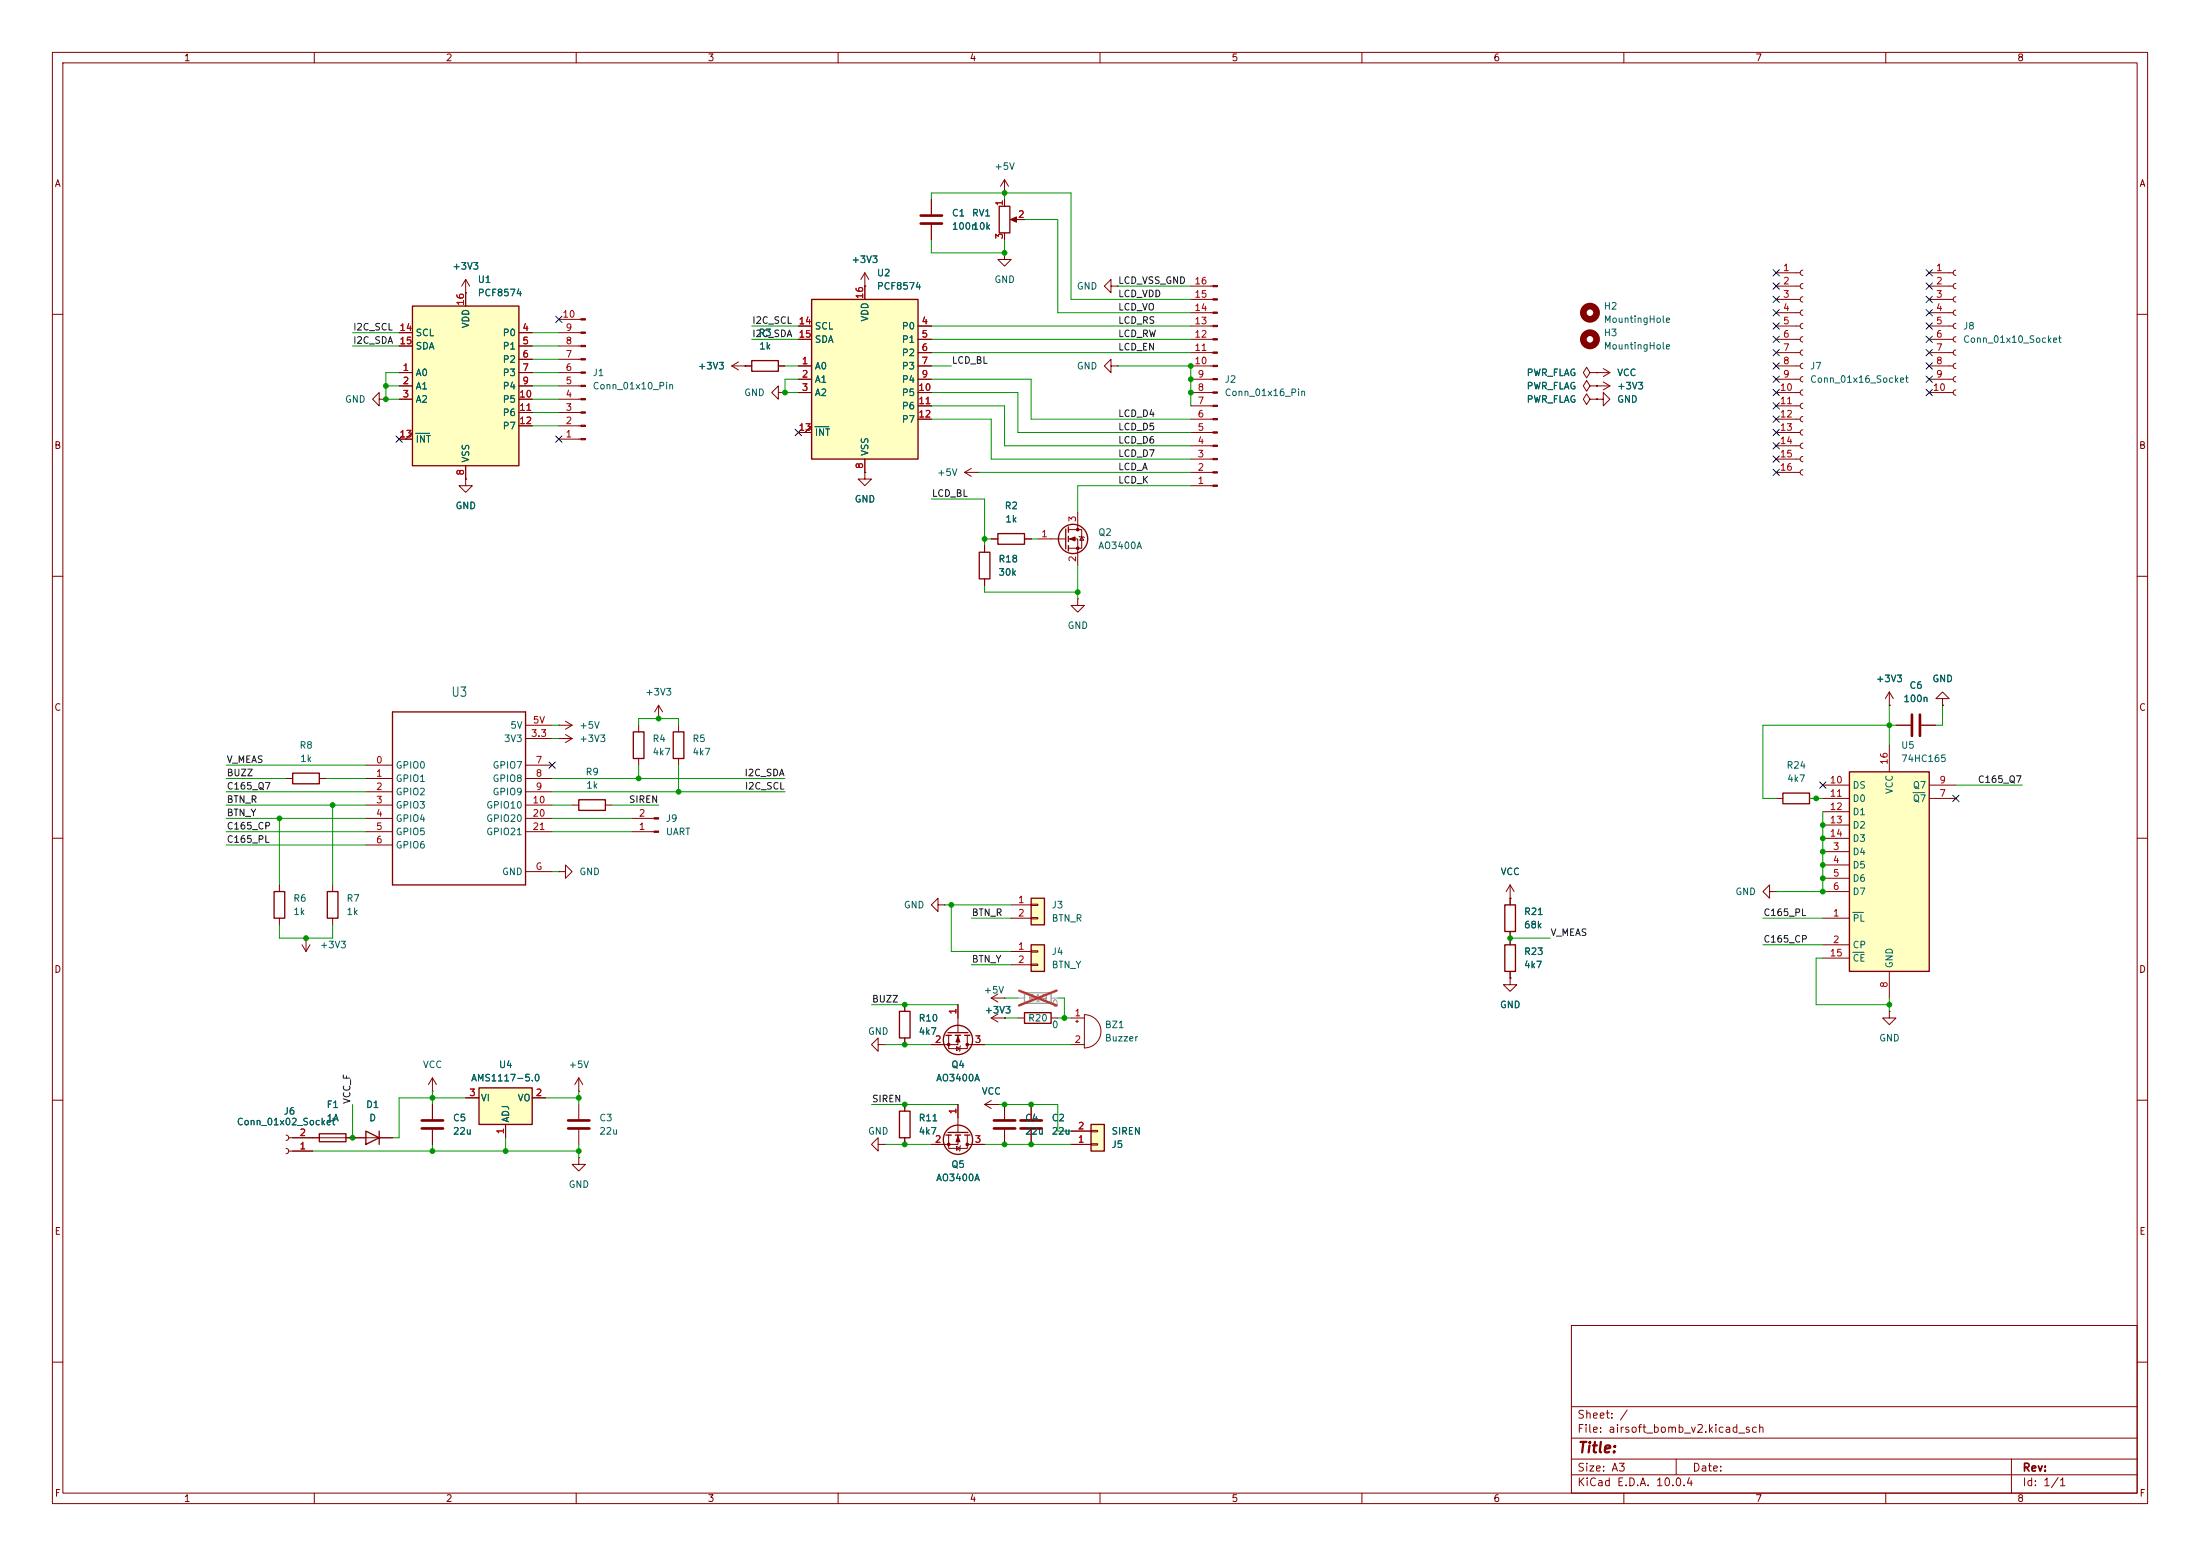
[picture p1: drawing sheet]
<svg xmlns="http://www.w3.org/2000/svg" width="420mm" height="297mm" viewBox="0 0 420 297" stroke-linecap="round" stroke-linejoin="round" font-family="sans-serif">
<g fill="none" stroke="#840000" stroke-width=".19">
<path d="M10 10h400v277h-400zM12 12h396v273h-396zM60 10v2M110 10v2M160 10v2M210 10v2M260 10v2M310 10v2M360 10v2M10 60h2M408 60h2M10 110h2"/>
<path d="M408 110h2M10 160h2M408 160h2M10 210h2M408 210h2M300 253h108v32h-108zM10 260h2M300 278.5h108M300 274.5h108M300 268.5h108M320 278.5v3M384 278.5v6.5"/>
<path d="M408 260h2M60 285v2M110 285v2M160 285v2M210 285v2M260 285v2M300 281.5h108M310 285v2M360 285v2"/>
</g>
<path d="M208.3 214.6h2.5v5.1h-2.5z" fill="#ffffc2"/>
<path d="M287.3 172.7h2v5.1h-2zM208.3 214.6h2.5v5.1h-2.5z" fill="none" stroke="#840000" stroke-width=".25"/>
<g fill="none" stroke="#840000" stroke-width=".19">
<path d="M88.9 91.4v1.3h1.3l-1.3 1.3-1.3-1.3h1.3M88.9 91.4h.1M288.3 171.5h.1M288.3 168.9l-.8 1.3M288.3 168.9l.8 1.3M288.3 168.9v3.8M288.3 177.8v1.3M360.7 193v1.3h1.2l-1.2 1.3-1.3-1.3h1.3M360.7 193h.1M204.5 218.4h3.8M204.5 215.9h3.8M208.3 218.3h1.2v.3h-1.2z"/>
<path d="M208.3 215.8h1.2v.2h-1.2z"/>
</g>
<path d="M78.7 58.4h20.4v30.5h-20.4z" fill="#ffffc2"/>
<g fill="none" stroke="#840000" stroke-width=".25">
<path d="M78.7 58.4h20.4v30.5h-20.4zM180.6 197.6h1M181 197.1h3.8M182.4 197.6h1M184.1 197.6h1.1M287.3 180.3h2v5.1h-2zM171.7 212.1h2v5.1h-2zM180.6 216.7h1M181 216.2h3.8M182.4 216.7h1M184.1 216.7h1.1"/>
<circle cx="182.9" cy="198.5" r="2.79"/>
<circle cx="182.9" cy="217.6" r="2.79"/>
</g>
<g fill="none" stroke="#840000" stroke-width=".19">
<path d="M88.9 55.9h.1M88.9 53.3v5.1M88.9 53.3l-.8 1.3M88.9 53.3l.8 1.3M72.4 76.2v-1.3l-1.3 1.3 1.3 1.3v-1.3h1.3M73.7 76.2h.1M76.2 71.1h2.5M76.2 73.7h2.5M76.2 76.2h2.5M76.2 63.5h2.5M76.2 66h2.5M99.1 71.1h2.5"/>
<path d="M99.1 73.7h2.5M99.1 76.2h2.5M99.1 63.5h2.5M99.1 66h2.5M99.1 68.6h2.5M99.1 78.7h2.5M76.2 83.8h2.5M78.7 82.6l-1.2 1.2M88.9 88.9v2.5M99.1 81.3h2.5M58.4 179.1h.1M58.4 179.1v2.5"/>
<path d="M288.3 179.1v1.2M57.7 180.3l.7 1.3M59.2 180.3l-.8 1.3M181.1 197.6v2.6h3.6v-2.6M182.6 199.8l.7 .4-.7 .3zM182.9 197.6v1.8h-5.1M182.9 191.8v5.3M183.4 199.6l-.3 1.1M184.7 199.4h3.3M204.5 194.3h2.5M204.5 199.4h2.5M205.4 194.9h.5"/>
<path d="M205.6 194.7v.5M207 193.7a3.2 3.2 0 0 1 3.2 3.2 3.2 3.2 0 0 1-3.2 3.1zM288.3 185.4v1.3M167.6 218.4v-1.2l-1.2 1.2 1.2 1.3v-1.3h1.3M168.9 218.4h.1M172.7 210.8v1.3M172.7 217.2v1.2M181.1 216.7v2.5h3.6v-2.5M182.6 218.8l.7 .4-.7 .4zM182.9 216.7v1.7h-5.1M182.9 210.8v5.4M183.4 218.7l-.3 1"/>
<path d="M184.7 218.4h3.3M188 210.8l1.2 .8M188 210.8h2.5M189.2 210.1l-1.2 .7M190.5 210.8h.1M191.8 210.8v2.8M191.8 215.6v2.8M196.8 210.8v2.8M196.8 215.6v2.8"/>
</g>
<path d="M79.4 82.7h2.6" fill="none" stroke="#006464" stroke-width=".19"/>
<path d="M189.7 213.9h4.1M189.7 215.4h4.1M194.8 213.9h4.1M194.8 215.4h4.1" fill="none" stroke="#840000" stroke-width=".51"/>
<g fill="#840000" stroke="#840000" stroke-width=".19">
<path d="M182.9 197.9l.4 1h-.8z"/>
<path d="M182.9 216.9l.4 1h-.8z"/>
<circle cx="184.7" cy="199.4" r=".25"/>
<circle cx="181.1" cy="199.4" r=".25"/>
<circle cx="184.7" cy="218.4" r=".25"/>
<circle cx="181.1" cy="218.4" r=".25"/>
</g>
<path d="M196.8 180.3h2.6v5.1h-2.6z" fill="#ffffc2"/>
<path d="M186.9 105.4h2.1v5.1h-2.1zM190.5 101.9h5.1v2h-5.1zM196.8 180.3h2.6v5.1h-2.6z" fill="none" stroke="#840000" stroke-width=".25"/>
<g fill="none" stroke="#840000" stroke-width=".19">
<path d="M212.1 54.6v-1.3l-1.3 1.3 1.3 1.3v-1.3h1.3M213.4 54.6h.1M212.1 69.9v-1.3l-1.3 1.3 1.3 1.2v-1.2h1.3M213.4 69.9h.1M184.1 90.2l1.3 .7M184.1 90.2h2.6M185.4 89.4l-1.3 .8M186.7 90.2h.1M188 104.1v1.3M188 110.5v1.3M189.2 102.9h1.3M195.6 102.9h1.2"/>
<path d="M205.7 114.3v1.3h1.3l-1.3 1.2-1.2-1.2h1.2M205.7 114.3h.1M189.2 194.3l1.3 .8M189.2 194.3h2.6M189.2 190.5l1.3 .8M189.2 190.5h2.6M190.5 193.5l-1.3 .8M190.5 189.7l-1.3 .8M191.8 194.3h.1M191.8 190.5h.1M193 181.6h3.8M193 184.2h3.8"/>
<path d="M196.8 181.5h1.3v.2h-1.3zM196.8 184h1.3v.3h-1.3zM110.5 221v1.2h1.3l-1.3 1.3-1.3-1.3h1.3M110.5 221h.1"/>
</g>
<path d="M195.6 189.5h5.1v2h-5.1z" fill="none" stroke="#9c9b98" stroke-width=".25"/>
<path d="M194.3 190.5h1.3M200.7 190.5h1.2" fill="none" stroke="#9c9b98" stroke-width=".19"/>
<path d="M194.5 189.1l7.2 2.8M201.7 189.1l-7.2 2.8" fill="none" stroke="#e12e31" stroke-width=".46"/>
<path d="M196.8 171.5h2.6v5h-2.6z" fill="#ffffc2"/>
<path d="M340.4 151.4h5v2h-5zM196.8 171.5h2.6v5h-2.6zM195.6 193.3h5.1v2h-5.1z" fill="none" stroke="#840000" stroke-width=".25"/>
<path d="M339.1 152.4h1.3M345.4 152.4h1.3M193 172.7h3.8M193 175.3h3.8M196.8 172.6h1.3v.2h-1.3zM196.8 175.1h1.3v.3h-1.3zM337.8 170.2v-1.3l-1.3 1.3 1.3 1.3v-1.3h1.3M339.1 170.2h.1M194.3 194.3h1.3M200.7 194.3h1.2" fill="none" stroke="#840000" stroke-width=".19"/>
<path d="M353.1 147.3h15.2v38.1h-15.2z" fill="#ffffc2"/>
<path d="M190.8 39.4h2v5.1h-2zM74.9 135.9h25.4v33h-25.4zM120.9 139.7h2v5.1h-2zM128.5 139.7h2.1v5.1h-2.1zM55.9 147.6h5.1v2h-5.1zM110.5 152.7h5.1v2h-5.1zM353.1 147.3h15.2v38.1h-15.2zM52.3 170.2h2.1v5.1h-2.1zM62.5 170.2h2v5.1h-2zM171.7 193h2v5.1h-2z" fill="none" stroke="#840000" stroke-width=".25"/>
<g fill="none" stroke="#840000" stroke-width=".19">
<path d="M177.8 38.1v2.8M191.8 36.8h.1M191.8 34.3v2.5M191.8 38.1v1.3M191.8 34.3l-.8 1.3M191.8 34.3l.7 1.3M177.8 42.9v2.8M191.8 48.3v1.2h1.2l-1.2 1.3-1.3-1.3h1.3M191.8 48.3h.1M191.8 44.5v1.2M193.3 41.9h2.3M100.3 138.4h5.1"/>
<path d="M106.7 138.4h.1M106.7 138.4h2.5M107.9 137.7l1.3 .7M109.2 138.4l-1.3 .8M121.9 138.4v1.3M125.7 137.2h.1M125.7 134.6l-.7 1.3M125.7 134.6l.8 1.3M125.7 134.6v2.6M129.5 138.4v1.3M54.6 148.6h1.3M61 148.6h1.2"/>
<path d="M69.8 146.1h5.1M69.8 148.6h5.1M69.8 151.1h5.1M69.8 153.7h5.1M69.8 156.2h5.1M69.8 158.8h5.1M100.3 146.1h5.1M100.3 148.6h5.1M100.3 151.1h5.1M100.3 153.7h5.1M100.3 141h5.1M100.3 156.2h5.1"/>
<path d="M100.3 158.8h5.1M106.7 141h.1M106.7 141h2.5M107.9 140.2l1.3 .8M109.2 153.7h1.3M109.2 141l-1.3 .7M115.6 153.7h1.2M120.6 156.2h4.3M120.6 158.8h4.3M121.9 144.8v1.3M129.5 144.8v1.3M348 152.4h5.1"/>
<path d="M348 149.9h5.1M348 154.9h5.1M348 157.5h5.1M360.7 142.2v5.1M368.3 152.4h5.1M368.3 149.9h5.1M53.3 168.9v1.3M53.3 175.3v1.2M63.5 168.9v1.3M63.5 175.3v1.2M69.8 161.3h5.1M100.3 166.4h5.1"/>
<path d="M106.7 166.4h1.2v-1.3l1.3 1.3-1.3 1.2v-1.2M106.7 166.4h.1M179.1 172.7v-1.2l-1.3 1.2 1.3 1.3v-1.3h1.2M180.3 172.7h.1M348 175.3h5.1M348 162.6h5.1M348 165.1h5.1M348 167.6h5.1M348 170.2h5.1M348 160h5.1M172.7 191.8v1.2M172.7 198.1v1.3"/>
<path d="M288.3 186.7v1.3h1.3l-1.3 1.2-1.3-1.2h1.3M288.3 186.7h.1M348 180.3h5.1M348 182.9h5.1M360.7 185.4v5.1M110.5 208.3h.1M110.5 205.7v2.6M110.5 210.8v2.8M110.5 215.6v2.8M110.5 205.7l-.8 1.3M110.5 205.7l.8 1.3"/>
</g>
<path d="M365.2 151.3h2.3M353.7 174.2h2M353.7 181.8h2.2" fill="none" stroke="#006464" stroke-width=".19"/>
<path d="M175.8 41.1h4M175.8 42.7h4M108.5 213.9h4M108.5 215.4h4" fill="none" stroke="#840000" stroke-width=".51"/>
<g fill="#840000" stroke="#840000" stroke-width=".19">
<path d="M192.9 41.9l1.2-.5v1z"/>
<path d="M124.9 158.6h.8v.3h-.8z"/>
<path d="M124.9 156.1h.8v.2h-.8z"/>
</g>
<path d="M91.4 207.6h10.2v7h-10.2z" fill="#ffffc2"/>
<path d="M143.5 68.8h5.1v2.1h-5.1zM61 216.4h5v1.5h-5zM69.8 215.9l2.6 1.3-2.6 1.2zM72.4 215.9v2.5M91.4 207.6h10.2v7h-10.2z" fill="none" stroke="#840000" stroke-width=".25"/>
<g fill="none" stroke="#840000" stroke-width=".19">
<path d="M106.7 78.7h4.2M106.7 76.2h4.2M106.7 73.7h4.2M106.7 71.1h4.2M106.7 68.6h4.2M106.7 66h4.2M106.7 63.5h4.2M106.7 61h4.2M139.7 69.9l1.3 .7M139.7 69.9h3.8M141 69.1l-1.3 .8M142.2 69.9h.1"/>
<path d="M148.6 74.9v-1.2l-1.3 1.2 1.3 1.3v-1.3h1.3M148.6 69.9h1.3M149.9 74.9h.1M106.7 83.8h4.2M106.7 81.3h4.2M165.1 90.2v1.2h1.3l-1.3 1.3-1.3-1.3h1.3M165.1 90.2h.1M167.6 199.4v-1.3l-1.2 1.3 1.2 1.3v-1.3h1.3M168.9 199.4h.1M54.6 219.2l.4 .2 .1 .3-.1 .4-.4 .1M54.6 216.7l.4 .1 .1 .4-.1 .3-.4 .2M55.1 217.2h19.8"/>
<path d="M55.1 219.7h4.6M82.5 208.3h.1M82.5 205.7l-.7 1.3M82.5 205.7l.8 1.3M82.5 205.7v2.6M82.5 210.8v2.8M82.5 215.6v2.8M88.9 209.6h2.5M96.5 214.6v2.6M101.6 209.6h2.5"/>
</g>
<path d="M80.5 213.9h4.1M80.5 215.4h4.1" fill="none" stroke="#840000" stroke-width=".51"/>
<g fill="#840000" stroke="#840000" stroke-width=".19">
<path d="M110.9 83.7h.9v.2h-.9z"/>
<path d="M110.9 81.2h.9v.2h-.9z"/>
<path d="M110.9 78.6h.9v.3h-.9z"/>
<path d="M110.9 76.1h.9v.2h-.9z"/>
<path d="M110.9 73.5h.9v.3h-.9z"/>
<path d="M110.9 71h.9v.2h-.9z"/>
<path d="M110.9 68.5h.9v.2h-.9z"/>
<path d="M110.9 65.9h.9v.3h-.9z"/>
<path d="M110.9 63.4h.9v.2h-.9z"/>
<path d="M110.9 60.8h.9v.3h-.9z"/>
</g>
<path d="M154.9 57.2h20.4v30.4h-20.4z" fill="#ffffc2"/>
<g fill="none" stroke="#840000" stroke-width=".25">
<path d="M154.9 57.2h20.4v30.4h-20.4zM203.5 101v3.8M204 100.6v1M204 102.4v1M204 104.1v1.1"/>
<circle cx="204.9" cy="102.9" r="2.79"/>
</g>
<g fill="none" stroke="#840000" stroke-width=".19">
<path d="M177.8 38.1v2.8M191.8 38.1v1.3M88.9 55.9h.1M88.9 55.9v2.5M165.1 54.6h.1M165.1 52.1v5.1M165.1 52.1l-.8 1.2M165.1 52.1l.8 1.2M177.8 42.9v2.8M191.8 44.5v1.2M194.3 41.9h1.3M227.3 54.6h4.2"/>
<path d="M227.3 57.2h4.2M227.3 59.7h4.2M339.1 52.1h4.6M339.1 54.6h4.6M339.1 57.2h4.6M339.1 59.7h4.6M344.2 51.6l-.4 .1-.1 .4 .1 .3 .4 .2M344.2 54.1l-.4 .2-.1 .3 .1 .4 .4 .1M344.2 56.6l-.4 .2-.1 .4 .1 .3 .4 .2M344.2 59.2l-.4 .1-.1 .4 .1 .3 .4 .2M368.3 52.1h4.6M368.3 54.6h4.6"/>
<path d="M368.3 57.2h4.6M368.3 59.7h4.6M373.4 51.6l-.4 .1-.1 .4 .1 .3 .4 .2M373.4 54.1l-.4 .2-.1 .3 .1 .4 .4 .1M373.4 56.6l-.4 .2-.1 .4 .1 .3 .4 .2M373.4 59.2l-.4 .1-.1 .4 .1 .3 .4 .2M76.2 73.7h2.5M76.2 71.1h2.5M76.2 76.2h2.5M76.2 63.5h2.5M76.2 66h2.5M99.1 73.7h2.5"/>
<path d="M99.1 71.1h2.5M99.1 76.2h2.5M99.1 63.5h2.5M99.1 66h2.5M99.1 68.6h2.5M99.1 78.7h2.5M142.2 69.9h.1M142.2 69.9h1.3M148.6 69.9h1.3M152.4 69.9h2.5M152.4 72.4h2.5M152.4 74.9h2.5"/>
<path d="M152.4 62.2h2.5M152.4 64.8h2.5M175.3 69.9h2.5M175.3 72.4h2.5M175.3 74.9h2.5M175.3 62.2h2.5M175.3 64.8h2.5M175.3 67.3h2.5M175.3 77.5h2.5M227.3 69.9h4.2M227.3 72.4h4.2M227.3 74.9h4.2"/>
<path d="M227.3 62.2h4.2M227.3 64.8h4.2M227.3 67.3h4.2M227.3 77.5h4.2M303.5 73.7l-.6-1.1-.6 1.1 .6 1 .6-1h1.3M303.5 71.1l-.6-1-.6 1 .6 1 .6-1h1.3M303.5 76.2l-.6-1-.6 1 .6 1 .6-1h1.3M304.8 73.7h.1M304.8 71.1h.1M304.8 76.2h1.3v-1.3l1.2 1.3-1.2 1.3v-1.3M304.8 76.2h.1M304.8 73.7h2.5"/>
<path d="M304.8 71.1h2.5M306.1 72.9l1.2 .8M306.1 70.4l1.2 .7M307.3 73.7l-1.2 .7M307.3 71.1l-1.2 .8M339.1 69.9h4.6M339.1 72.4h4.6M339.1 74.9h4.6M339.1 62.2h4.6M339.1 64.8h4.6M339.1 67.3h4.6M339.1 77.5h4.6"/>
<path d="M344.2 61.7l-.4 .2-.1 .3 .1 .4 .4 .1M344.2 64.3l-.4 .1-.1 .4 .1 .3 .4 .2M344.2 66.8l-.4 .2-.1 .3 .1 .4 .4 .1M344.2 69.3l-.4 .2-.1 .4 .1 .3 .4 .2M344.2 71.9l-.4 .1-.1 .4 .1 .3 .4 .2M344.2 74.4l-.4 .2-.1 .3 .1 .4 .4 .1M344.2 77l-.4 .1-.1 .4 .1 .3 .4 .2M344.2 79.5l-.4 .2-.1 .3 .1 .4 .4 .1M368.3 69.9h4.6M368.3 72.4h4.6M368.3 74.9h4.6M368.3 62.2h4.6"/>
<path d="M368.3 64.8h4.6M368.3 67.3h4.6M373.4 61.7l-.4 .2-.1 .3 .1 .4 .4 .1M373.4 64.3l-.4 .1-.1 .4 .1 .3 .4 .2M373.4 66.8l-.4 .2-.1 .3 .1 .4 .4 .1M373.4 69.3l-.4 .2-.1 .4 .1 .3 .4 .2M373.4 71.9l-.4 .1-.1 .4 .1 .3 .4 .2M373.4 74.4l-.4 .2-.1 .3 .1 .4 .4 .1M76.2 83.8h2.5M78.7 82.6l-1.2 1.2M88.9 91.4h.1M88.9 88.9v2.5"/>
<path d="M99.1 81.3h2.5M152.4 82.6h2.5M154.9 81.3l-1.2 1.3M165.1 90.2h.1M165.1 87.6v2.6M175.3 80h2.5M205.7 97.8v3.3M227.3 80h4.2M227.3 82.6h4.2M227.3 85.1h4.2M227.3 87.6h4.2M227.3 90.2h4.2"/>
<path d="M227.3 92.7h4.2M339.1 80h4.6M339.1 82.6h4.6M339.1 85.1h4.6M339.1 87.6h4.6M339.1 90.2h4.6M344.2 82l-.4 .2-.1 .4 .1 .3 .4 .2M344.2 84.6l-.4 .1-.1 .4 .1 .3 .4 .2M344.2 87.1l-.4 .2-.1 .3 .1 .4 .4 .1M344.2 89.7l-.4 .1-.1 .4 .1 .3 .4 .2M188 104.1v1.3M188 110.5v1.3"/>
<path d="M189.2 102.9h1.3M195.6 102.9h1.2M198.1 102.9h5.4M204 101.1h2.5v3.5h-2.5M204 102.9h1.7v5.1M206 102.4l1 .2M206.5 102.5l.4 .6h-.8zM360.7 134.6h.1M360.7 132.1l-.8 1.3M360.7 132.1l.7 1.3M360.7 132.1v2.5M361.9 138.4h2.8"/>
<path d="M366.8 138.4h2.8M370.8 133.4h1.3l-1.3-1.3-1.2 1.3h1.2v1.2M370.8 134.6h.1M288.3 171.5h.1M288.3 171.5v1.2M288.3 177.8v2.5M172.7 191.8v1.2M172.7 198.1v1.3M177.8 199.4h2.5M182.9 191.8v2.5M185.4 199.4h2.6M191.8 194.3h.1"/>
<path d="M288.3 186.7h.1M288.3 185.4v1.3M55.9 217.2h5.1M55.9 219.7h3.8M66 217.2h3.8M72.4 217.2h2.5M82.5 210.8v2.8M82.5 215.6v2.8M88.9 209.6h2.5M96.5 214.6v2.6M101.6 209.6h2.5M172.7 210.8v1.3"/>
<path d="M172.7 217.2v1.2M177.8 218.4h2.5M182.9 210.8v2.6M185.4 218.4h2.6M190.5 210.8h.1M191.8 210.8v2.8M191.8 215.6v2.8M196.8 210.8v2.8M196.8 215.6v2.8M204.5 218.4h3.8M204.5 215.9h3.8"/>
</g>
<path d="M79.4 82.7h2.6M155.6 81.4h2.6" fill="none" stroke="#006464" stroke-width=".19"/>
<g fill="#840000" stroke="#840000" stroke-width=".19">
<path d="M231.5 92.6h.9v.2h-.9z"/>
<path d="M231.5 90h.9v.3h-.9z"/>
<path d="M231.5 87.5h.9v.3h-.9z"/>
<path d="M231.5 85h.9v.2h-.9z"/>
<path d="M231.5 82.4h.9v.3h-.9z"/>
<path d="M231.5 79.9h.9v.2h-.9z"/>
<path d="M231.5 77.3h.9v.3h-.9z"/>
<path d="M231.5 74.8h.9v.3h-.9z"/>
<path d="M231.5 72.3h.9v.2h-.9z"/>
<path d="M231.5 69.7h.9v.3h-.9z"/>
<path d="M231.5 67.2h.9v.2h-.9z"/>
<path d="M231.5 64.6h.9v.3h-.9z"/>
<path d="M231.5 62.1h.9v.3h-.9z"/>
<path d="M231.5 59.6h.9v.2h-.9z"/>
<path d="M231.5 57h.9v.3h-.9z"/>
<path d="M231.5 54.5h.9v.2h-.9z"/>
<path d="M204.2 102.9l1-.4v.8z"/>
<circle cx="205.7" cy="101.1" r=".25"/>
<circle cx="205.7" cy="104.6" r=".25"/>
</g>
<g fill="none" stroke="#840000" stroke-width="1.3">
<circle cx="303.5" cy="59.7" r="1.27"/>
<circle cx="303.5" cy="64.8" r="1.27"/>
</g>
<path d="M365 136.4v4.1M366.5 136.4v4.1" fill="none" stroke="#840000" stroke-width=".51"/>
<g fill="none" stroke="#009600" stroke-width=".19">
<path d="M177.8 38.1v-1.3h26.7v20.4h22.8M191.8 36.8v1.3M177.8 45.7v2.6h14v-2.6M195.6 41.9h6.3v17.8h25.4M213.4 54.6h13.9M67.3 66h8.9M67.3 63.5h8.9M73.7 73.7h2.5M76.2 71.1h-2.5v5.1h2.5M101.6 76.2h5.1M101.6 78.7h5.1M101.6 68.6h5.1"/>
<path d="M101.6 66h5.1M101.6 73.7h5.1M101.6 71.1h5.1M101.6 63.5h5.1M143.5 64.8h8.9M143.5 62.2h8.9M149.9 69.9h2.5M152.4 72.4h-2.5v2.5h2.5M177.8 74.9h16.5v7.7h33M177.8 72.4h19v7.6h30.5M177.8 64.8h49.5M177.8 62.2h49.5"/>
<path d="M177.8 69.9h3.8M177.8 77.5h14v7.6h35.5M177.8 67.3h49.5M213.4 69.9h13.9v7.6M101.6 81.3h5.1M177.8 80h11.4v7.6h38.1M177.8 95.3h10.2v8.8M186.7 90.2h40.6M227.3 92.7h-21.6v5.1M188 111.8v1.2h17.7M188 102.9h1.2M196.8 102.9h1.3"/>
<path d="M205.7 108v6.3M105.4 138.4h1.3M121.9 138.4v-1.2h7.6v1.2M360.7 134.6v7.6M361.9 138.4h-25.4v14h2.6M370.8 134.6v3.8h-1.2M43.2 148.6h11.4M43.2 158.8h26.6M43.2 153.7h26.6M43.2 156.2h26.6M43.2 146.1h26.6M43.2 151.1h26.6"/>
<path d="M53.3 156.2v12.7M62.2 148.6h7.6M63.5 153.7v15.2M105.4 148.6h44.5M105.4 158.8h15.2M105.4 153.7h3.8M105.4 156.2h15.2M105.4 151.1h44.5M105.4 141h1.3M116.8 153.7h8.9M121.9 146.1v2.5M129.5 146.1v5"/>
<path d="M345.4 152.4h2.6M348 154.9v15.3h-8.9M373.4 149.9h12.7M43.2 161.3h26.6M53.3 176.5v2.6h10.2v-2.6M105.4 166.4h1.3M180.3 172.7h12.7M181.6 172.7v8.9h11.4M185.4 175.3h7.6M288.3 179.1h7.6M336.5 175.3h11.5M166.4 191.8h16.5"/>
<path d="M168.9 199.4h8.9M185.4 184.2h7.6M188 199.4h16.5M191.8 194.3h2.5M191.8 190.5h2.5M201.9 194.3h2.6M201.9 190.5h1.3v3.8M336.5 180.3h11.5M348 182.9h-1.3v8.9h14M360.7 190.5v2.5M59.7 219.7h50.8M67.3 210.8v6.4"/>
<path d="M82.5 208.3v2.5M82.5 218.4v1.3M88.9 209.6h-12.7v7.6h-1.3M96.5 217.2v2.5M104.1 209.6h6.4M110.5 208.3v2.5M110.5 218.4v2.6M166.4 210.8h16.5M168.9 218.4h8.9M188 218.4h16.5M190.5 210.8h11.4v5.1h2.6"/>
</g>
<g fill="none" stroke="#000084" stroke-width=".19">
<path d="M338.5 56.5l1.2 1.3M338.5 51.5l1.2 1.2M338.5 54l1.2 1.2M338.5 59.1l1.2 1.2M339.7 56.5l-1.2 1.3M339.7 51.5l-1.2 1.2M339.7 54l-1.2 1.2M339.7 59.1l-1.2 1.2M367.7 54l1.2 1.2M367.7 56.5l1.2 1.3M367.7 51.5l1.2 1.2M367.7 59.1l1.2 1.2"/>
<path d="M368.9 54l-1.2 1.2M368.9 56.5l-1.2 1.3M368.9 51.5l-1.2 1.2M368.9 59.1l-1.2 1.2M106.1 60.4l1.2 1.2M107.3 60.4l-1.2 1.2M338.5 74.3l1.2 1.2M338.5 61.6l1.2 1.2M338.5 64.2l1.2 1.2M338.5 66.7l1.2 1.2M338.5 69.2l1.2 1.3M338.5 71.8l1.2 1.2"/>
<path d="M338.5 76.9l1.2 1.2M338.5 79.4l1.2 1.2M339.7 74.3l-1.2 1.2M339.7 61.6l-1.2 1.2M339.7 64.2l-1.2 1.2M339.7 66.7l-1.2 1.2M339.7 69.2l-1.2 1.3M339.7 71.8l-1.2 1.2M339.7 76.9l-1.2 1.2M339.7 79.4l-1.2 1.2M367.7 74.3l1.2 1.2M367.7 66.7l1.2 1.2"/>
<path d="M367.7 69.2l1.2 1.3M367.7 61.6l1.2 1.2M367.7 64.2l1.2 1.2M367.7 71.8l1.2 1.2M368.9 74.3l-1.2 1.2M368.9 66.7l-1.2 1.2M368.9 69.2l-1.2 1.3M368.9 61.6l-1.2 1.2M368.9 64.2l-1.2 1.2M368.9 71.8l-1.2 1.2M75.6 83.2l1.2 1.2M76.8 83.2l-1.2 1.2"/>
<path d="M106.1 83.2l1.2 1.2M107.3 83.2l-1.2 1.2M151.8 81.9l1.2 1.3M153 81.9l-1.2 1.3M338.5 87l1.2 1.2M338.5 84.5l1.2 1.2M338.5 89.6l1.2 1.2M338.5 81.9l1.2 1.3M339.7 87l-1.2 1.2M339.7 84.5l-1.2 1.2M339.7 89.6l-1.2 1.2M339.7 81.9l-1.2 1.3"/>
<path d="M104.8 145.4l1.2 1.3M106 145.4l-1.2 1.3M347.4 149.3l1.2 1.2M348.6 149.3l-1.2 1.2M372.8 151.8l1.2 1.2M374 151.8l-1.2 1.2"/>
</g>
<g fill="#009600" stroke="#009600" stroke-width=".19">
<circle cx="360.7" cy="138.4" r=".46"/>
<circle cx="227.3" cy="69.9" r=".46"/>
<circle cx="227.3" cy="74.9" r=".46"/>
<circle cx="227.3" cy="72.4" r=".46"/>
<circle cx="205.7" cy="113" r=".46"/>
<circle cx="188" cy="102.9" r=".46"/>
<circle cx="346.7" cy="152.4" r=".46"/>
<circle cx="348" cy="160" r=".46"/>
<circle cx="348" cy="157.5" r=".46"/>
<circle cx="348" cy="170.2" r=".46"/>
<circle cx="348" cy="165.1" r=".46"/>
<circle cx="348" cy="162.6" r=".46"/>
<circle cx="348" cy="167.6" r=".46"/>
<circle cx="288.3" cy="179.1" r=".46"/>
<circle cx="360.7" cy="191.8" r=".46"/>
<circle cx="73.7" cy="76.2" r=".46"/>
<circle cx="63.5" cy="153.7" r=".46"/>
<circle cx="73.7" cy="73.7" r=".46"/>
<circle cx="191.8" cy="210.8" r=".46"/>
<circle cx="191.8" cy="218.4" r=".46"/>
<circle cx="196.8" cy="218.4" r=".46"/>
<circle cx="196.8" cy="210.8" r=".46"/>
<circle cx="203.2" cy="194.3" r=".46"/>
<circle cx="172.7" cy="210.8" r=".46"/>
<circle cx="172.7" cy="218.4" r=".46"/>
<circle cx="58.4" cy="179.1" r=".46"/>
<circle cx="110.5" cy="219.7" r=".46"/>
<circle cx="96.5" cy="219.7" r=".46"/>
<circle cx="110.5" cy="209.6" r=".46"/>
<circle cx="82.5" cy="209.6" r=".46"/>
<circle cx="82.5" cy="219.7" r=".46"/>
<circle cx="67.3" cy="217.2" r=".46"/>
<circle cx="149.9" cy="74.9" r=".46"/>
<circle cx="191.8" cy="48.3" r=".46"/>
<circle cx="53.3" cy="156.2" r=".46"/>
<circle cx="191.8" cy="36.8" r=".46"/>
<circle cx="172.7" cy="199.4" r=".46"/>
<circle cx="172.7" cy="191.8" r=".46"/>
<circle cx="181.6" cy="172.7" r=".46"/>
<circle cx="125.7" cy="137.2" r=".46"/>
<circle cx="129.5" cy="151.1" r=".46"/>
<circle cx="121.9" cy="148.6" r=".46"/>
</g>
<text font-size="2" fill="#840000" x="301" y="277.8">Title:</text>
<text font-size="1.8" fill="#006464" x="86" y="133.4">U3</text>
<g font-size="1.5" fill="#840000">
<text x="301" y="273.8">File: airsoft_bomb_v2.kicad_sch</text>
<text x="301" y="271.1">Sheet: /</text>
<text x="301" y="281.2">Size: A3</text>
<text x="323" y="281.2">Date:</text>
<text x="386" y="281.2">Rev:</text>
<text x="301" y="284">KiCad E.D.A. 10.0.4</text>
<text x="386" y="284">Id: 1/1</text>
</g>
<g font-size="1.3" fill="#840000">
<text x="35" y="12">1</text>
<text x="85" y="12">2</text>
<text x="135" y="12">3</text>
<text x="185" y="12">4</text>
<text x="235" y="12">5</text>
<text x="285" y="12">6</text>
<text x="335" y="12">7</text>
<text x="385" y="12">8</text>
<text x="10.3" y="36">A</text>
<text x="408.3" y="36">A</text>
<text x="10.3" y="86">B</text>
<text x="408.2" y="86">B</text>
<text x="10.3" y="136">C</text>
<text x="408.2" y="136">C</text>
<text x="10.3" y="186">D</text>
<text x="408.2" y="186">D</text>
<text x="10.3" y="236">E</text>
<text x="408.3" y="236">E</text>
<text x="10.3" y="286">F</text>
<text x="35" y="287">1</text>
<text x="85" y="287">2</text>
<text x="135" y="287">3</text>
<text x="185" y="287">4</text>
<text x="235" y="287">5</text>
<text x="285" y="287">6</text>
<text x="335" y="287">7</text>
<text x="385" y="287">8</text>
<text x="408.3" y="286">F</text>
</g>
<g font-size="1.3" fill="#006464">
<text x="189.7" y="32.7">+5V</text>
<text x="181.6" y="41.6">C1</text>
<text x="185.4" y="41.6">RV1</text>
<text x="181.6" y="44.2">100n</text>
<text x="185.6" y="44.2">10k</text>
<text x="86.3" y="51.8">+3V3</text>
<text x="162.5" y="50.5">+3V3</text>
<text x="167.3" y="53">U2</text>
<text x="91.1" y="54.3">U1</text>
<text x="91.1" y="56.9">PCF8574</text>
<text x="167.3" y="55.6">PCF8574</text>
<text x="189.7" y="54.3">GND</text>
<text x="205.5" y="55.6">GND</text>
<text x="306.1" y="59.4">H2</text>
<text x="79.2" y="64.5">SCL</text>
<text x="89.9" y="62.8" transform="rotate(-90 89.9 62.8)">VDD</text>
<text x="95.9" y="64.5">P0</text>
<text x="144.7" y="64.5">R3</text>
<text x="155.4" y="63.2">SCL</text>
<text x="155.4" y="65.7">SDA</text>
<text x="166.1" y="61.5" transform="rotate(-90 166.1 61.5)">VDD</text>
<text x="172.1" y="63.2">P0</text>
<text x="172.1" y="65.7">P1</text>
<text x="306.1" y="61.9">MountingHole</text>
<text x="306.1" y="64.5">H3</text>
<text x="374.7" y="63.2">J8</text>
<text x="374.7" y="65.7">Conn_01x10_Socket</text>
<text x="79.2" y="67">SDA</text>
<text x="95.9" y="67">P1</text>
<text x="95.9" y="69.6">P2</text>
<text x="133.1" y="70.8">+3V3</text>
<text x="144.8" y="67">1k</text>
<text x="155.4" y="70.8">A0</text>
<text x="172.1" y="68.3">P2</text>
<text x="172.1" y="70.8">P3</text>
<text x="205.5" y="70.8">GND</text>
<text x="306.1" y="67">MountingHole</text>
<text x="345.4" y="70.8">J7</text>
<text x="65.8" y="77.2">GND</text>
<text x="79.2" y="72.1">A0</text>
<text x="79.2" y="74.6">A1</text>
<text x="79.2" y="77.2">A2</text>
<text x="95.9" y="72.1">P3</text>
<text x="95.9" y="74.6">P4</text>
<text x="95.9" y="77.2">P5</text>
<text x="113" y="72.1">J1</text>
<text x="113" y="74.6">Conn_01x10_Pin</text>
<text x="142" y="75.9">GND</text>
<text x="155.4" y="73.4">A1</text>
<text x="155.4" y="75.9">A2</text>
<text x="172.1" y="73.4">P4</text>
<text x="172.1" y="75.9">P5</text>
<text x="233.7" y="73.4">J2</text>
<text x="233.7" y="75.9">Conn_01x16_Pin</text>
<text x="291.3" y="74.6">PWR_FLAG</text>
<text x="291.3" y="72.1">PWR_FLAG</text>
<text x="291.3" y="77.2">PWR_FLAG</text>
<text x="308.6" y="77.2">GND</text>
<text x="308.6" y="74.6">+3V3</text>
<text x="308.6" y="72.1">VCC</text>
<text x="345.4" y="73.4">Conn_01x16_Socket</text>
<text x="95.9" y="79.7">P6</text>
<text x="95.9" y="82.3">P7</text>
<text x="155.4" y="83.5">INT</text>
<text x="172.1" y="78.4">P6</text>
<text x="172.1" y="81">P7</text>
<text x="79.2" y="84.8">INT</text>
<text x="89.9" y="88.4" transform="rotate(-90 89.9 88.4)">VSS</text>
<text x="166.1" y="87.1" transform="rotate(-90 166.1 87.1)">VSS</text>
<text x="178.8" y="91.1">+5V</text>
<text x="86.9" y="97.5">GND</text>
<text x="163.1" y="96.2">GND</text>
<text x="191.7" y="97.5">R2</text>
<text x="191.8" y="100">1k</text>
<text x="190.5" y="107.7">R18</text>
<text x="209.6" y="105.1">AO3400A</text>
<text x="209.6" y="102.6">Q2</text>
<text x="190.5" y="110.2">30k</text>
<text x="203.7" y="120.4">GND</text>
<text x="358" y="130.5">+3V3</text>
<text x="364.4" y="131.8">C6</text>
<text x="368.8" y="130.5">GND</text>
<text x="123.1" y="133.1">+3V3</text>
<text x="363.3" y="134.3">100n</text>
<text x="57.1" y="143.2">R8</text>
<text x="96.1" y="141.9">3V3</text>
<text x="97.3" y="139.4">5V</text>
<text x="110.5" y="139.4">+5V</text>
<text x="110.5" y="141.9">+3V3</text>
<text x="124.5" y="141.9">R4</text>
<text x="132.1" y="141.9">R5</text>
<text x="362.8" y="143.2">U5</text>
<text x="57.2" y="145.8">1k</text>
<text x="75.4" y="147">GPIO0</text>
<text x="75.4" y="149.6">GPIO1</text>
<text x="93.9" y="147">GPIO7</text>
<text x="93.9" y="149.6">GPIO8</text>
<text x="111.7" y="148.3">R9</text>
<text x="124.5" y="144.5">4k7</text>
<text x="132.1" y="144.5">4k7</text>
<text x="341" y="147">R24</text>
<text x="341.1" y="149.6">4k7</text>
<text x="362.8" y="145.8">74HC165</text>
<text x="75.4" y="152.1">GPIO2</text>
<text x="75.4" y="154.6">GPIO3</text>
<text x="92.7" y="154.6">GPIO10</text>
<text x="93.9" y="152.1">GPIO9</text>
<text x="111.8" y="150.8">1k</text>
<text x="353.6" y="150.8">DS</text>
<text x="353.6" y="153.4">D0</text>
<text x="353.6" y="155.9">D1</text>
<text x="361.7" y="151.7" transform="rotate(-90 361.7 151.7)">VCC</text>
<text x="365" y="153.4">Q7</text>
<text x="365" y="150.8">Q7</text>
<text x="75.4" y="157.2">GPIO4</text>
<text x="75.4" y="159.7">GPIO5</text>
<text x="92.7" y="157.2">GPIO20</text>
<text x="92.7" y="159.7">GPIO21</text>
<text x="127" y="157.2">J9</text>
<text x="127" y="159.7">UART</text>
<text x="353.6" y="158.5">D2</text>
<text x="353.6" y="161">D3</text>
<text x="75.4" y="162.3">GPIO6</text>
<text x="95.7" y="167.3">GND</text>
<text x="110.5" y="167.3">GND</text>
<text x="286.4" y="167.3">VCC</text>
<text x="353.6" y="163.5">D4</text>
<text x="353.6" y="166.1">D5</text>
<text x="55.9" y="172.4">R6</text>
<text x="66" y="172.4">R7</text>
<text x="172.4" y="173.7">GND</text>
<text x="200.7" y="173.7">J3</text>
<text x="331.2" y="171.2">GND</text>
<text x="353.6" y="168.6">D6</text>
<text x="353.6" y="171.2">D7</text>
<text x="55.9" y="175">1k</text>
<text x="66" y="175">1k</text>
<text x="200.7" y="176.2">BTN_R</text>
<text x="290.8" y="177.5">68k</text>
<text x="290.8" y="175">R21</text>
<text x="353.6" y="176.2">PL</text>
<text x="61" y="181.3">+3V3</text>
<text x="200.7" y="182.6">J4</text>
<text x="200.7" y="185.1">BTN_Y</text>
<text x="290.8" y="185.1">4k7</text>
<text x="290.8" y="182.6">R23</text>
<text x="353.6" y="181.3">CP</text>
<text x="353.6" y="183.9">CE</text>
<text x="361.7" y="184.9" transform="rotate(-90 361.7 184.9)">GND</text>
<text x="187.7" y="189.9">+5V</text>
<text x="165.6" y="197.8">GND</text>
<text x="175.3" y="197.8">4k7</text>
<text x="175.3" y="195.3">R10</text>
<text x="187.9" y="193.8">+3V3</text>
<text x="196.2" y="195.3">R20</text>
<text x="200.7" y="196.6">0</text>
<text x="210.8" y="196.6">BZ1</text>
<text x="286.3" y="192.7">GND</text>
<text x="210.8" y="199.1">Buzzer</text>
<text x="358.6" y="199.1">GND</text>
<text x="80.6" y="204.2">VCC</text>
<text x="89.8" y="206.7">AMS1117-5.0</text>
<text x="95.1" y="204.2">U4</text>
<text x="108.5" y="204.2">+5V</text>
<text x="178.6" y="206.7">AO3400A</text>
<text x="181.5" y="204.2">Q4</text>
<text x="187.3" y="209.3">VCC</text>
<text x="45.1" y="215.1">Conn_01x02_Socket</text>
<text x="54.1" y="213.1">J6</text>
<text x="62.2" y="211.8">F1</text>
<text x="62.2" y="214.3">1A</text>
<text x="69.8" y="211.8">D1</text>
<text x="70.4" y="214.3">D</text>
<text x="86.4" y="214.3">C5</text>
<text x="91.7" y="210.5">VI</text>
<text x="97.5" y="214.4" transform="rotate(-90 97.5 214.4)">ADJ</text>
<text x="98.7" y="210.5">VO</text>
<text x="114.3" y="214.3">C3</text>
<text x="175.3" y="214.3">R11</text>
<text x="195.6" y="214.3">C4</text>
<text x="200.7" y="214.3">C2</text>
<text x="86.4" y="216.9">22u</text>
<text x="114.3" y="216.9">22u</text>
<text x="165.6" y="216.9">GND</text>
<text x="175.3" y="216.9">4k7</text>
<text x="195.6" y="216.9">22u</text>
<text x="200.7" y="216.9">22u</text>
<text x="212.1" y="219.4">J5</text>
<text x="212.1" y="216.9">SIREN</text>
<text x="108.5" y="227">GND</text>
<text x="178.6" y="225.8">AO3400A</text>
<text x="181.5" y="223.2">Q5</text>
</g>
<g font-size="1.3" fill="#a90000">
<text x="191.7" y="39.4" transform="rotate(-90 191.7 39.4)">1</text>
<text x="194.2" y="41.9">2</text>
<text x="191.7" y="45.8" transform="rotate(-90 191.7 45.8)">3</text>
<text x="340.3" y="52">1</text>
<text x="369.5" y="52">1</text>
<text x="88.9" y="58.5" transform="rotate(-90 88.9 58.5)">16</text>
<text x="165.1" y="57.2" transform="rotate(-90 165.1 57.2)">16</text>
<text x="227.9" y="59.7">14</text>
<text x="227.9" y="57.1">15</text>
<text x="227.9" y="54.6">16</text>
<text x="340.3" y="54.6">2</text>
<text x="340.3" y="57.1">3</text>
<text x="340.3" y="59.7">4</text>
<text x="369.5" y="54.6">2</text>
<text x="369.5" y="57.1">3</text>
<text x="369.5" y="59.7">4</text>
<text x="76.2" y="63.5">14</text>
<text x="99.6" y="63.5">4</text>
<text x="107.3" y="60.9">10</text>
<text x="107.9" y="63.5">9</text>
<text x="152.4" y="62.2">14</text>
<text x="152.4" y="64.7">15</text>
<text x="175.8" y="62.2">4</text>
<text x="175.8" y="64.7">5</text>
<text x="227.9" y="64.7">12</text>
<text x="227.9" y="62.2">13</text>
<text x="340.3" y="62.2">5</text>
<text x="340.3" y="64.7">6</text>
<text x="369.5" y="62.2">5</text>
<text x="369.5" y="64.7">6</text>
<text x="76.2" y="66">15</text>
<text x="76.8" y="71.1">1</text>
<text x="99.6" y="66">5</text>
<text x="99.6" y="68.6">6</text>
<text x="99.6" y="71.1">7</text>
<text x="107.9" y="71.1">6</text>
<text x="107.9" y="68.6">7</text>
<text x="107.9" y="66">8</text>
<text x="153" y="69.8">1</text>
<text x="175.8" y="67.3">6</text>
<text x="175.8" y="69.8">7</text>
<text x="227.9" y="69.8">10</text>
<text x="227.9" y="67.3">11</text>
<text x="340.3" y="67.3">7</text>
<text x="340.3" y="69.8">8</text>
<text x="369.5" y="67.3">7</text>
<text x="369.5" y="69.8">8</text>
<text x="76.8" y="73.6">2</text>
<text x="76.8" y="76.2">3</text>
<text x="99" y="76.2">10</text>
<text x="99.6" y="73.6">9</text>
<text x="107.9" y="76.2">4</text>
<text x="107.9" y="73.6">5</text>
<text x="153" y="72.4">2</text>
<text x="153" y="74.9">3</text>
<text x="175.2" y="74.9">10</text>
<text x="175.2" y="77.4">11</text>
<text x="175.8" y="72.4">9</text>
<text x="228.5" y="77.4">7</text>
<text x="228.5" y="74.9">8</text>
<text x="228.5" y="72.4">9</text>
<text x="339.7" y="74.9">10</text>
<text x="339.7" y="77.4">11</text>
<text x="340.3" y="72.4">9</text>
<text x="368.9" y="74.9">10</text>
<text x="369.5" y="72.4">9</text>
<text x="76.2" y="83.8">13</text>
<text x="99" y="78.7">11</text>
<text x="99" y="81.3">12</text>
<text x="107.9" y="83.8">1</text>
<text x="107.9" y="81.3">2</text>
<text x="107.9" y="78.7">3</text>
<text x="152.4" y="82.5">13</text>
<text x="175.2" y="80">12</text>
<text x="228.5" y="82.5">5</text>
<text x="228.5" y="80">6</text>
<text x="339.7" y="80">12</text>
<text x="339.7" y="82.5">13</text>
<text x="165.1" y="89.6" transform="rotate(-90 165.1 89.6)">8</text>
<text x="228.5" y="87.6">3</text>
<text x="228.5" y="85.1">4</text>
<text x="339.7" y="85.1">14</text>
<text x="339.7" y="87.6">15</text>
<text x="88.9" y="90.9" transform="rotate(-90 88.9 90.9)">8</text>
<text x="228.5" y="92.7">1</text>
<text x="228.5" y="90.1">2</text>
<text x="339.7" y="90.1">16</text>
<text x="205.7" y="99.8" transform="rotate(-90 205.7 99.8)">3</text>
<text x="198.7" y="102.8">1</text>
<text x="205.7" y="107.4" transform="rotate(-90 205.7 107.4)">2</text>
<text x="101.3" y="140.9">3.3</text>
<text x="101.6" y="138.4">5V</text>
<text x="71.7" y="146">0</text>
<text x="71.7" y="148.6">1</text>
<text x="102.2" y="146">7</text>
<text x="102.2" y="148.6">8</text>
<text x="349.2" y="149.8">10</text>
<text x="360.7" y="146.1" transform="rotate(-90 360.7 146.1)">16</text>
<text x="370.1" y="149.8">9</text>
<text x="71.7" y="151.1">2</text>
<text x="71.7" y="153.6">3</text>
<text x="101.6" y="153.6">10</text>
<text x="102.2" y="151.1">9</text>
<text x="349.2" y="152.4">11</text>
<text x="349.2" y="154.9">12</text>
<text x="370.1" y="152.4">7</text>
<text x="71.7" y="156.2">4</text>
<text x="71.7" y="158.7">5</text>
<text x="71.7" y="161.3">6</text>
<text x="101.6" y="156.2">20</text>
<text x="101.6" y="158.7">21</text>
<text x="121.8" y="158.7">1</text>
<text x="121.8" y="156.2">2</text>
<text x="349.2" y="157.5">13</text>
<text x="349.2" y="160">14</text>
<text x="102.1" y="166.3">G</text>
<text x="349.8" y="162.5">3</text>
<text x="349.8" y="165.1">4</text>
<text x="349.8" y="167.6">5</text>
<text x="194.2" y="172.7">1</text>
<text x="349.8" y="170.2">6</text>
<text x="194.2" y="175.2">2</text>
<text x="349.8" y="175.2">1</text>
<text x="194.2" y="181.6">1</text>
<text x="194.2" y="184.1">2</text>
<text x="349.2" y="182.9">15</text>
<text x="349.8" y="180.3">2</text>
<text x="360.7" y="188.7" transform="rotate(-90 360.7 188.7)">8</text>
<text x="182.9" y="193.7" transform="rotate(-90 182.9 193.7)">1</text>
<text x="205" y="194.3">1</text>
<text x="178.4" y="199.4">2</text>
<text x="186" y="199.4">3</text>
<text x="205" y="199.4">2</text>
<text x="89.5" y="209.5">3</text>
<text x="102.2" y="209.5">2</text>
<text x="182.9" y="212.8" transform="rotate(-90 182.9 212.8)">1</text>
<text x="205.7" y="215.9">2</text>
<text x="57.1" y="219.7">1</text>
<text x="57.1" y="217.1">2</text>
<text x="96.5" y="216.6" transform="rotate(-90 96.5 216.6)">1</text>
<text x="178.4" y="218.4">2</text>
<text x="186" y="218.4">3</text>
<text x="205.7" y="218.4">1</text>
</g>
<g font-size="1.3" fill="#0f0f0f">
<text x="213.4" y="54.5">LCD_VSS_GND</text>
<text x="213.4" y="59.6">LCD_VO</text>
<text x="213.4" y="57">LCD_VDD</text>
<text x="67.3" y="65.9">I2C_SDA</text>
<text x="67.3" y="63.4">I2C_SCL</text>
<text x="143.5" y="64.6">I2C_SDA</text>
<text x="143.5" y="62.1">I2C_SCL</text>
<text x="213.4" y="62.1">LCD_RS</text>
<text x="213.4" y="64.6">LCD_RW</text>
<text x="181.6" y="69.7">LCD_BL</text>
<text x="213.4" y="67.2">LCD_EN</text>
<text x="213.4" y="79.9">LCD_D4</text>
<text x="213.4" y="82.4">LCD_D5</text>
<text x="213.4" y="87.5">LCD_D7</text>
<text x="213.4" y="85">LCD_D6</text>
<text x="177.8" y="95.1">LCD_BL</text>
<text x="213.4" y="92.6">LCD_K</text>
<text x="213.4" y="90">LCD_A</text>
<text x="43.2" y="148.5">BUZZ</text>
<text x="43.2" y="145.9">V_MEAS</text>
<text x="142" y="148.5">I2C_SDA</text>
<text x="377.5" y="149.7">C165_Q7</text>
<text x="43.2" y="153.5">BTN_R</text>
<text x="43.2" y="151">C165_Q7</text>
<text x="120" y="153.5">SIREN</text>
<text x="142.1" y="151">I2C_SCL</text>
<text x="43.2" y="161.2">C165_PL</text>
<text x="43.2" y="158.6">C165_CP</text>
<text x="43.2" y="156.1">BTN_Y</text>
<text x="185.4" y="175.1">BTN_R</text>
<text x="295.9" y="178.9">V_MEAS</text>
<text x="336.5" y="175.1">C165_PL</text>
<text x="185.4" y="184">BTN_Y</text>
<text x="336.5" y="180.2">C165_CP</text>
<text x="166.4" y="191.6">BUZZ</text>
<text x="67.2" y="210.8" transform="rotate(-90 67.2 210.8)">VCC_F</text>
<text x="166.4" y="210.7">SIREN</text>
</g>
<g font-size="1.3" fill="#939391">
<text x="196.2" y="191.5">R19</text>
<text x="200.7" y="192.5">0</text>
</g>
</svg>
